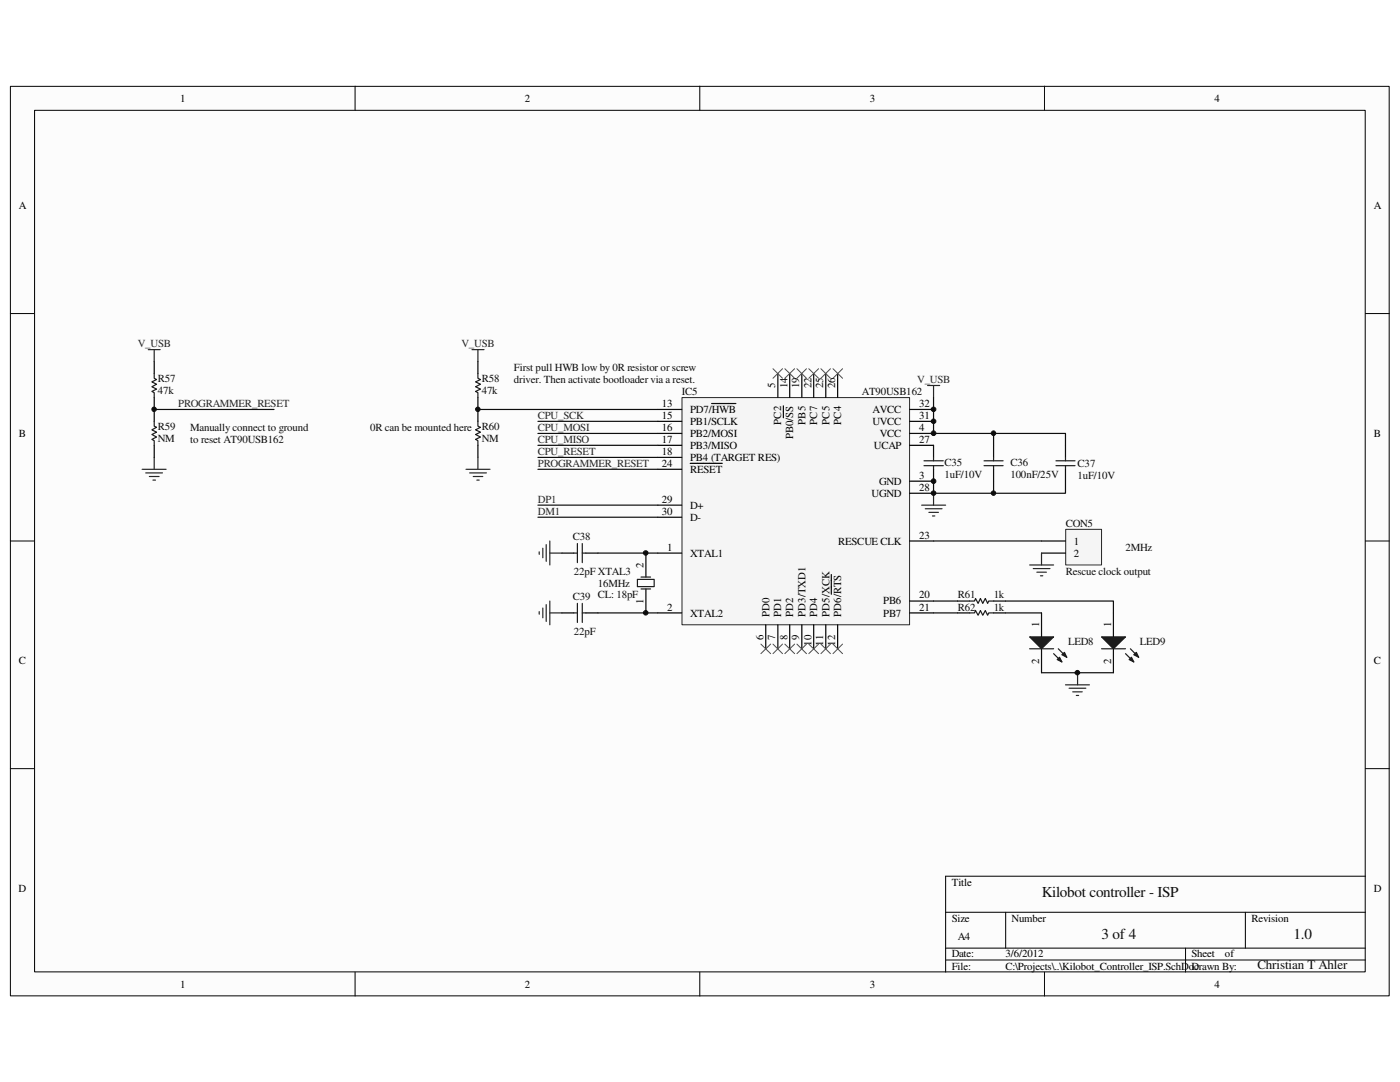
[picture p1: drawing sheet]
<svg xmlns="http://www.w3.org/2000/svg" width="279mm" height="216mm" viewBox="0 0 279 216" stroke-linecap="round" stroke-linejoin="round" font-family="sans-serif">
<path d="M2.1 17.3h275.1v181.4h-275.1z" fill="#fcfcfc"/>
<path d="M2.1 17.2h275.1v181.5h-275.1z" fill="none" stroke="#000" stroke-width=".2"/>
<path d="M6.9 22.1h265.6v171.8h-265.6z" fill="#fcfcfc"/>
<g fill="none" stroke="#000" stroke-width=".2">
<path d="M70.9 17.2v4.8M139.7 17.2v4.8M208.4 17.2v4.8M6.9 22h265.6v171.9h-265.6zM2.1 62.6h4.8M272.5 62.6h4.8M2.1 107.9h4.8M272.5 107.9h4.8M2.1 153.4h4.8M272.5 153.4h4.8M272.5 174.8h-83.8v19.2M70.9 194v4.8"/>
<path d="M139.7 194v4.8M188.7 182h83.8M188.7 189.2h83.8M188.7 191.6h83.8M200.7 182v7.2M208.4 194v4.8M236.6 189.2v4.8M248.5 182v7.2"/>
</g>
<path d="M136.1 79.4h45.4v45.3h-45.4z" fill="#f5f5f5"/>
<path d="M136.1 79.3h45.4v45.4h-45.4z" fill="none" stroke="#262626" stroke-width=".2"/>
<g fill="none" stroke="#000" stroke-width=".24">
<path d="M30.8 72.1v2.4M30.8 79.3v2.4M95.4 72.1v2.4M95.4 79.3v4.8M155.2 74.5v4.8M157.6 74.5v4.8M160 74.5v4.8M162.4 74.5v4.8M164.8 74.5v4.8M167.2 74.5v4.8M95.4 88.9v2.4M131.3 86.5h4.8"/>
<path d="M131.3 81.7h4.8M131.3 84.1h4.8M131.3 88.9h4.8M131.3 91.3h4.8M131.3 93.6h4.8M137.8 92.5h6.3M142 80.5h4.9M156.3 81v2.4M181.5 86.5h4.8M181.5 81.7h4.8M181.5 84.1h4.8M181.5 88.9h4.8v2.4"/>
<path d="M181.5 98.4h4.8M186.3 93.6v2.4h-4.8M198.3 88.9v2.4M198.3 93.6v2.4M212.6 88.9v2.4M212.6 93.6v2.4M112.1 110.4h2.4M116.9 110.4h2.4M128.9 110.4v4.7M128.9 117.5v4.8M131.3 110.4h4.8M131.3 100.8h4.8"/>
<path d="M131.3 103.2h4.8M165.9 114.6v4M181.5 119.9h4.8M181.5 107.9h4.8M191.1 119.9h2.4M198.3 119.9h2.4M112.1 122.3h2.4M116.9 122.3h2.4M131.3 122.3h4.8M152.8 124.7v4.8M155.2 124.7v4.8M157.6 124.7v4.8"/>
<path d="M160 124.7v4.8M162.4 124.7v4.8M164.8 124.7v4.8M167.2 124.7v4.8M181.5 122.3h4.8M191.1 122.3h2.4M198.3 122.3h2.4M222.2 122.3v4.8M222.2 129.5v4.7"/>
</g>
<g fill="none" stroke="#262626" stroke-width=".24">
<path d="M29.6 69.8h2.4M30.8 69.8v2.3M94.2 69.8h2.4M95.4 69.8v2.3M185.1 76.9h2.4M186.3 76.9v2.4M28.4 93.6h4.7M29.1 94.4h3.3M29.8 95.1h1.9M30.5 95.8h.5M30.8 91.3v2.3M93 93.6h4.8"/>
<path d="M93.7 94.4h3.4M94.4 95.1h2M95.2 95.8h.4M95.4 91.3v2.3M186.3 98.4v2.4M107.6 110.1v.5M108.3 109.4v1.9M109 108.7v3.3M109.7 107.9v4.8M109.7 119.9v4.8M109.7 110.4h2.4M183.9 100.8h4.8"/>
<path d="M184.7 101.5h3.3M185.4 102.2h1.9M186.1 103h.5M107.6 122v.6M108.3 121.3v2M109 120.6v3.4M109.7 122.3h2.4"/>
</g>
<g fill="none" stroke="#1c1c1c" stroke-width=".24">
<path d="M30.8 74.5v1l.4 .2-.9 .5 .9 .5-.9 .5 .9 .4-.9 .5 .5 .3v.9M95.4 74.5v1l.5 .2-1 .5 1 .5-1 .5 1 .4-1 .5 .5 .3v.9M95.4 84.1v.9l.5 .3-1 .5 1 .4-1 .5 1 .5-1 .5 .5 .2v1M184.4 92.9h3.9M184.4 91.9h3.9M186.3 91.3v.6M186.3 92.9v.7M196.4 92.9h3.8M196.4 91.9h3.8M198.3 91.3v.6M198.3 92.9v.7M210.7 92.9h3.8"/>
<path d="M210.7 91.9h3.8M212.6 91.3v.6M212.6 92.9v.7M114.5 110.4h.7M115.2 108.5v3.8M116.2 108.5v3.8M116.2 110.4h.7M127.2 115.6h3.4v1.5h-3.4zM127.9 115.1h1.9M127.9 117.5h1.9M193.5 119.9h1l.2-.5 .5 1 .5-1 .4 1 .5-1 .5 1 .2-.5h1M114.5 122.3h.7"/>
<path d="M115.2 120.4v3.8M116.2 120.4v3.8M116.2 122.3h.7M193.5 122.3h1l.2-.5 .5 1 .5-1 .4 1 .5-1 .5 1 .2-.5h1"/>
</g>
<g fill="none" stroke="#0e0e0e" stroke-width=".24">
<path d="M186.3 79.3v7.2h26.3v2.4M30.8 81.7h23.9M95.4 81.7h35.9M107.4 84.1h23.9M107.4 86.5h23.9M107.4 88.9h23.9M107.4 91.3h23.9M107.4 93.6h23.9M186.3 96v2.4h26.3v-2.4M198.3 86.5v2.4M198.3 96v2.4M107.4 103.2h23.9"/>
<path d="M107.4 100.8h23.9M119.3 110.4h12M119.3 122.3h12"/>
</g>
<path d="M219.8 127.1h4.8l-2.4 2.4z" fill="#1c1c1c"/>
<path d="M219.8 127.1h4.8l-2.4 2.4zM224.6 130.4l1.7 1.7M225.6 129.5l1.6 1.6" fill="none" stroke="#1c1c1c" stroke-width=".24"/>
<path d="M225.3 131.6l.5-.5 .5 1z" fill="#1c1c1c"/>
<path d="M225.3 131.6l.5-.5 .5 1z" fill="none" stroke="#1c1c1c" stroke-width=".24"/>
<path d="M226.3 130.6l.5-.4 .4 .9z" fill="#1c1c1c"/>
<path d="M219.8 129.5h4.8M226.3 130.6l.5-.4 .4 .9z" fill="none" stroke="#1c1c1c" stroke-width=".24"/>
<path d="M186.3 119.9h4.8M200.7 119.9h21.5v2.4M186.3 122.3h4.8M200.7 122.3h7.2M207.9 134.2h14.3" fill="none" stroke="#0e0e0e" stroke-width=".24"/>
<path d="M212.6 136.7h4.8M213.4 137.3h3.3M214.1 138h1.9M214.8 138.8h.5M215.1 134.2v2.5" fill="none" stroke="#262626" stroke-width=".24"/>
<path d="M212.7 105.7h7.1v7h-7.1z" fill="#f5f5f5"/>
<path d="M212.7 105.6h7.1v7.1h-7.1z" fill="none" stroke="#262626" stroke-width=".2"/>
<path d="M30.8 81.7v2.4M30.8 88.9v2.4M207.9 107.9h4.7M207.9 110.4h4.7M207.9 122.3v4.8M207.9 129.5v4.7" fill="none" stroke="#000" stroke-width=".24"/>
<path d="M205.5 112.7h4.8M206.2 113.5h3.3M206.9 114.2h1.9M207.6 114.9h.5M207.9 110.4v2.3" fill="none" stroke="#262626" stroke-width=".24"/>
<path d="M186.3 107.9h21.6" fill="none" stroke="#0e0e0e" stroke-width=".24"/>
<path d="M30.8 84.1v.9l.4 .3-.9 .5 .9 .4-.9 .5 .9 .5-.9 .5 .5 .2v1" fill="none" stroke="#1c1c1c" stroke-width=".24"/>
<g fill="none" stroke="#4c4c4c" stroke-width=".2">
<path d="M154.3 73.6l1.9 1.9M156.2 73.6l-1.9 1.9M156.6 73.6l2 1.9M158.6 73.6l-2 1.9M159 73.6l2 1.9M161 73.6l-2 1.9M161.4 73.6l2 1.9M163.4 73.6l-2 1.9M163.8 73.6l1.9 1.9M165.7 73.6l-1.9 1.9M166.2 73.6l1.9 1.9M168.1 73.6l-1.9 1.9"/>
<path d="M151.8 128.5l2 1.9M153.8 128.5l-2 1.9M154.3 128.5l1.9 1.9M156.2 128.5l-1.9 1.9M156.6 128.5l2 1.9M158.6 128.5l-2 1.9M159 128.5l2 1.9M161 128.5l-2 1.9M161.4 128.5l2 1.9M163.4 128.5l-2 1.9M163.8 128.5l1.9 1.9M165.7 128.5l-1.9 1.9"/>
<path d="M166.2 128.5l1.9 1.9M168.1 128.5l-1.9 1.9"/>
</g>
<path d="M205.5 127.1h4.8l-2.4 2.4z" fill="#1c1c1c"/>
<path d="M205.5 127.1h4.8l-2.4 2.4zM210.3 130.4l1.6 1.7M211.2 129.5l1.7 1.6" fill="none" stroke="#1c1c1c" stroke-width=".24"/>
<path d="M211 131.6l.5-.5 .4 1z" fill="#1c1c1c"/>
<path d="M211 131.6l.5-.5 .4 1z" fill="none" stroke="#1c1c1c" stroke-width=".24"/>
<path d="M211.9 130.6l.5-.4 .5 .9z" fill="#1c1c1c"/>
<path d="M205.5 129.5h4.8M211.9 130.6l.5-.4 .5 .9z" fill="none" stroke="#1c1c1c" stroke-width=".24"/>
<circle cx="30.7" cy="81.7" r=".45" fill="#0e0e0e"/>
<circle cx="30.7" cy="81.7" r=".45" fill="none" stroke="#0e0e0e" stroke-width=".2"/>
<circle cx="95.4" cy="81.7" r=".44" fill="#0e0e0e"/>
<circle cx="95.4" cy="81.7" r=".44" fill="none" stroke="#0e0e0e" stroke-width=".2"/>
<circle cx="128.9" cy="122.3" r=".45" fill="#0e0e0e"/>
<circle cx="128.9" cy="122.3" r=".45" fill="none" stroke="#0e0e0e" stroke-width=".2"/>
<circle cx="128.9" cy="110.3" r=".46" fill="#0e0e0e"/>
<circle cx="128.9" cy="110.3" r=".46" fill="none" stroke="#0e0e0e" stroke-width=".2"/>
<circle cx="186.3" cy="98.4" r=".46" fill="#0e0e0e"/>
<circle cx="186.3" cy="98.4" r=".46" fill="none" stroke="#0e0e0e" stroke-width=".2"/>
<circle cx="186.3" cy="96" r=".46" fill="#0e0e0e"/>
<circle cx="186.3" cy="96" r=".46" fill="none" stroke="#0e0e0e" stroke-width=".2"/>
<circle cx="186.3" cy="86.4" r=".46" fill="#0e0e0e"/>
<circle cx="186.3" cy="86.4" r=".46" fill="none" stroke="#0e0e0e" stroke-width=".2"/>
<circle cx="186.3" cy="84.1" r=".46" fill="#0e0e0e"/>
<circle cx="186.3" cy="84.1" r=".46" fill="none" stroke="#0e0e0e" stroke-width=".2"/>
<circle cx="186.3" cy="81.7" r=".46" fill="#0e0e0e"/>
<circle cx="186.3" cy="81.7" r=".46" fill="none" stroke="#0e0e0e" stroke-width=".2"/>
<circle cx="198.3" cy="98.4" r=".44" fill="#0e0e0e"/>
<circle cx="198.3" cy="98.4" r=".44" fill="none" stroke="#0e0e0e" stroke-width=".2"/>
<circle cx="198.3" cy="86.4" r=".45" fill="#0e0e0e"/>
<circle cx="198.3" cy="86.4" r=".45" fill="none" stroke="#0e0e0e" stroke-width=".2"/>
<circle cx="215" cy="134.2" r=".45" fill="#0e0e0e"/>
<circle cx="215" cy="134.2" r=".45" fill="none" stroke="#0e0e0e" stroke-width=".2"/>
<g font-size="3" fill="#0e0e0e">
<text x="207.9" y="178.9">Kilobot controller - ISP</text>
<text x="219.8" y="187.3">3 of 4</text>
<text x="258.1" y="187.3">1.0</text>
</g>
<text font-size="2.6" fill="#0e0e0e" x="251" y="193.4">Christian T Ahler</text>
<g font-size="2.2">
<text x="36" y="20.3">1</text>
<text x="104.8" y="20.3">2</text>
<text x="173.6" y="20.3">3</text>
<text x="242.4" y="20.3">4</text>
<text x="3.8" y="41.8">A</text>
<text x="274.2" y="41.8">A</text>
<text x="154.7" y="77.4" transform="rotate(-90 154.7 77.4)">5</text>
<text x="157.1" y="77.4" transform="rotate(-90 157.1 77.4)">14</text>
<text x="159.5" y="77.4" transform="rotate(-90 159.5 77.4)">19</text>
<text x="161.9" y="77.4" transform="rotate(-90 161.9 77.4)">22</text>
<text x="164.3" y="77.4" transform="rotate(-90 164.3 77.4)">25</text>
<text x="166.7" y="77.4" transform="rotate(-90 166.7 77.4)">26</text>
<text x="132.1" y="81.2">13</text>
<text x="132.1" y="83.6">15</text>
<text x="137.8" y="82.4">PD7/HWB</text>
<text x="174.2" y="82.4">AVCC</text>
<text x="183.5" y="83.6">31</text>
<text x="183.5" y="81.2">32</text>
<text x="3.8" y="87.2">B</text>
<text x="132.1" y="86">16</text>
<text x="132.1" y="88.4">17</text>
<text x="137.8" y="84.8">PB1/SCLK</text>
<text x="137.8" y="87.2">PB2/MOSI</text>
<text x="137.8" y="89.6">PB3/MISO</text>
<text x="155.9" y="84.7" transform="rotate(-90 155.9 84.7)">PC2</text>
<text x="158.3" y="87.7" transform="rotate(-90 158.3 87.7)">PB0/SS</text>
<text x="160.7" y="84.7" transform="rotate(-90 160.7 84.7)">PB5</text>
<text x="163.1" y="84.7" transform="rotate(-90 163.1 84.7)">PC7</text>
<text x="165.5" y="84.7" transform="rotate(-90 165.5 84.7)">PC5</text>
<text x="167.9" y="84.7" transform="rotate(-90 167.9 84.7)">PC4</text>
<text x="174.1" y="84.8">UVCC</text>
<text x="174.4" y="89.6">UCAP</text>
<text x="175.6" y="87.2">VCC</text>
<text x="183.5" y="86">4</text>
<text x="183.5" y="88.4">27</text>
<text x="274.2" y="87.2">B</text>
<text x="132.1" y="90.8">18</text>
<text x="132.1" y="93.2">24</text>
<text x="137.8" y="91.9">PB4 (TARGET RES)</text>
<text x="137.8" y="94.4">RESET</text>
<text x="183.5" y="95.5">3</text>
<text x="132.1" y="100.3">29</text>
<text x="137.8" y="101.5">D+</text>
<text x="173.9" y="99.1">UGND</text>
<text x="175.4" y="96.7">GND</text>
<text x="183.5" y="97.9">28</text>
<text x="132.1" y="102.7">30</text>
<text x="137.8" y="103.9">D-</text>
<text x="183.5" y="107.5">23</text>
<text x="128.4" y="113.2" transform="rotate(-90 128.4 113.2)">2</text>
<text x="133.1" y="109.9">1</text>
<text x="137.8" y="111.1">XTAL1</text>
<text x="167.3" y="108.7">RESCUE CLK</text>
<text x="214.3" y="108.7">1</text>
<text x="214.3" y="111.1">2</text>
<text x="183.5" y="119.4">20</text>
<text x="128.4" y="120.6" transform="rotate(-90 128.4 120.6)">1</text>
<text x="133.1" y="121.8">2</text>
<text x="137.8" y="123">XTAL2</text>
<text x="153.5" y="123" transform="rotate(-90 153.5 123)">PD0</text>
<text x="155.9" y="123" transform="rotate(-90 155.9 123)">PD1</text>
<text x="158.3" y="123" transform="rotate(-90 158.3 123)">PD2</text>
<text x="160.7" y="123" transform="rotate(-90 160.7 123)">PD3/TXD1</text>
<text x="163.1" y="123" transform="rotate(-90 163.1 123)">PD4</text>
<text x="165.5" y="123" transform="rotate(-90 165.5 123)">PD5/XCK</text>
<text x="167.9" y="123" transform="rotate(-90 167.9 123)">PD6/RTS</text>
<text x="176.3" y="120.6">PB6</text>
<text x="176.3" y="123">PB7</text>
<text x="183.5" y="121.8">21</text>
<text x="207.4" y="125.2" transform="rotate(-90 207.4 125.2)">1</text>
<text x="221.7" y="125.2" transform="rotate(-90 221.7 125.2)">1</text>
<text x="152.4" y="127.7" transform="rotate(-90 152.4 127.7)">6</text>
<text x="154.7" y="127.7" transform="rotate(-90 154.7 127.7)">7</text>
<text x="157.1" y="127.7" transform="rotate(-90 157.1 127.7)">8</text>
<text x="159.5" y="127.7" transform="rotate(-90 159.5 127.7)">9</text>
<text x="161.9" y="128.8" transform="rotate(-90 161.9 128.8)">10</text>
<text x="164.3" y="128.8" transform="rotate(-90 164.3 128.8)">11</text>
<text x="166.7" y="128.8" transform="rotate(-90 166.7 128.8)">12</text>
<text x="3.8" y="132.5">C</text>
<text x="207.4" y="132.5" transform="rotate(-90 207.4 132.5)">2</text>
<text x="221.7" y="132.5" transform="rotate(-90 221.7 132.5)">2</text>
<text x="274.2" y="132.5">C</text>
<text x="3.7" y="177.9">D</text>
<text x="189.9" y="176.7">Title</text>
<text x="274.1" y="177.9">D</text>
<text x="189.9" y="183.9">Size</text>
<text x="201.9" y="183.9">Number</text>
<text x="249.8" y="183.9">Revision</text>
<text x="189.9" y="191.1">Date:</text>
<text x="191.1" y="187.5">A4</text>
<text x="200.7" y="191.1">3/6/2012</text>
<text x="237.8" y="191.1">Sheet</text>
<text x="244.5" y="191.1">of</text>
<text x="36" y="197.1">1</text>
<text x="104.8" y="197.1">2</text>
<text x="173.6" y="197.1">3</text>
<text x="189.9" y="193.5">File:</text>
<text x="200.7" y="193.5">C:\Projects\..\Kilobot_Controller_ISP.SchDoc</text>
<text x="237.8" y="193.5">Drawn By:</text>
<text x="242.4" y="197.1">4</text>
</g>
<g font-size="2.2" fill="#262626">
<text x="27.5" y="69.3">V_USB</text>
<text x="92.1" y="69.3">V_USB</text>
<text x="183" y="76.5">V_USB</text>
<text x="35.6" y="81.2">PROGRAMMER_RESET</text>
<text x="107.4" y="83.6">CPU_SCK</text>
<text x="107.4" y="88.4">CPU_MISO</text>
<text x="107.4" y="86">CPU_MOSI</text>
<text x="107.4" y="90.8">CPU_RESET</text>
<text x="107.4" y="93.2">PROGRAMMER_RESET</text>
<text x="107.4" y="100.3">DP1</text>
<text x="107.4" y="102.7">DM1</text>
</g>
<g font-size="2.2" fill="#0e0e0e">
<text x="31.5" y="76.2">R57</text>
<text x="96.1" y="76.2">R58</text>
<text x="102.6" y="74">First pull HWB low by 0R resistor or screw</text>
<text x="102.6" y="76.5">driver. Then activate bootloader via a reset.</text>
<text x="31.5" y="78.6">47k</text>
<text x="96.1" y="78.6">47k</text>
<text x="136.1" y="78.8">IC5</text>
<text x="172" y="78.8">AT90USB162</text>
<text x="31.5" y="88.1">NM</text>
<text x="31.5" y="85.8">R59</text>
<text x="38" y="86">Manually connect to ground</text>
<text x="38" y="88.4">to reset AT90USB162</text>
<text x="73.9" y="86">0R can be mounted here</text>
<text x="96.1" y="88.1">NM</text>
<text x="96.1" y="85.8">R60</text>
<text x="188.5" y="95.3">1uF/10V</text>
<text x="188.5" y="92.9">C35</text>
<text x="201.7" y="95.3">100nF/25V</text>
<text x="201.7" y="92.9">C36</text>
<text x="215.1" y="95.5">1uF/10V</text>
<text x="215.1" y="93.2">C37</text>
<text x="114.3" y="107.7">C38</text>
<text x="212.7" y="105.1">CON5</text>
<text x="224.6" y="109.9">2MHz</text>
<text x="114.3" y="119.7">C39 CL: 18pF</text>
<text x="114.6" y="114.6">22pF XTAL3</text>
<text x="119.3" y="117.1">16MHz</text>
<text x="191.1" y="119.4">R61</text>
<text x="198.3" y="119.4">1k</text>
<text x="212.7" y="114.6">Rescue clock output</text>
<text x="191.1" y="121.8">R62</text>
<text x="198.3" y="121.8">1k</text>
<text x="114.6" y="126.6">22pF</text>
<text x="213.1" y="128.7">LED8</text>
<text x="227.5" y="128.7">LED9</text>
</g>
</svg>
